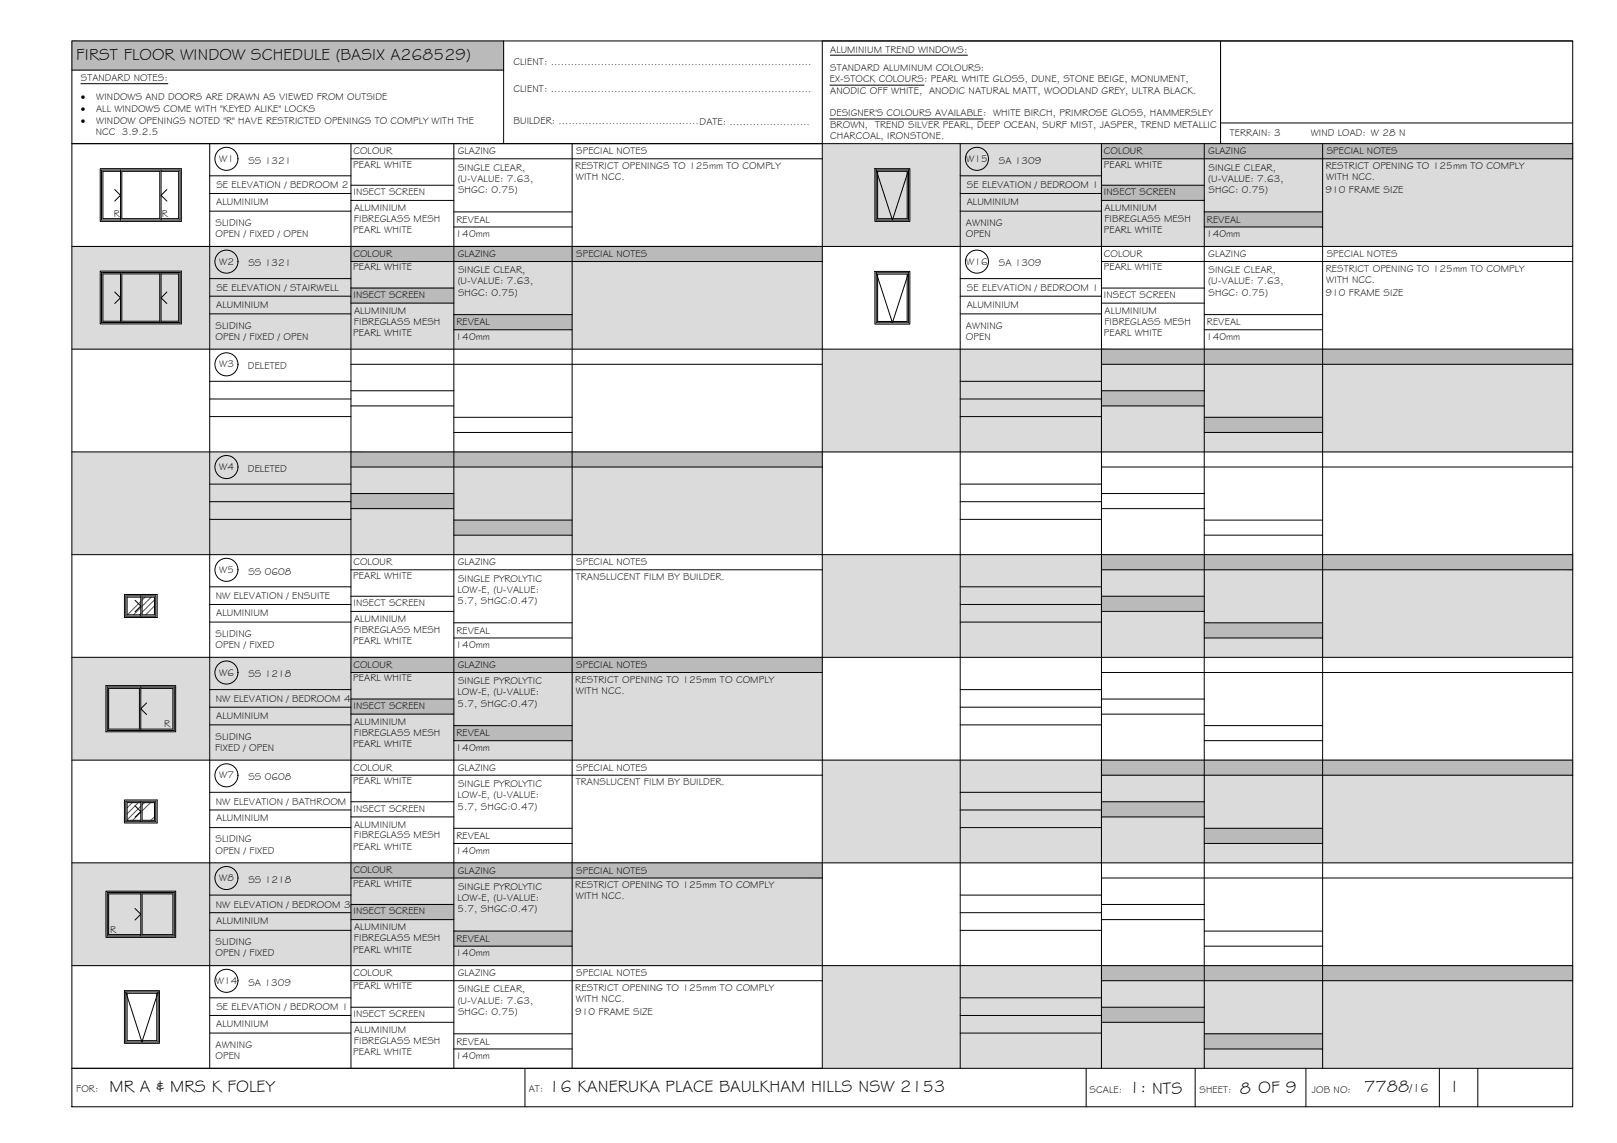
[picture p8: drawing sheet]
<svg xmlns="http://www.w3.org/2000/svg" width="420mm" height="297mm" viewBox="0 0 420 297" stroke-linecap="round" stroke-linejoin="round" font-family="sans-serif">
<!-- layer: WINDOW SCHEDULE HATCH -->
<g fill="#dbdbdb" stroke="#dbdbdb" stroke-width=".26">
<path d="M213.7 37.3l195 26.7v-26.7zM213.7 37.3l195 26.7h-195z"/>
<path d="M18.7 64l195 26.7v-26.7zM18.7 64l195 26.7h-195z"/>
<path d="M213.7 90.7l195 26.7v-26.7zM213.7 90.7l195 26.7h-195z"/>
<path d="M18.7 117.4l195 26.7v-26.7zM18.7 117.4l195 26.7h-195z"/>
<path d="M213.7 144.1l195 26.7v-26.7zM213.7 144.1l195 26.7h-195z"/>
<path d="M18.7 170.8l195 26.7v-26.7zM18.7 170.8l195 26.7h-195z"/>
<path d="M213.7 197.5l195 26.7v-26.7zM213.7 197.5l195 26.7h-195z"/>
<path d="M18.7 224.2l195 26.7v-26.7zM18.7 224.2l195 26.7h-195z"/>
<path d="M213.7 250.9l195 26.7v-26.7zM213.7 250.9l195 26.7h-195z"/>
</g>
<g fill="#bababa" stroke="#bababa" stroke-width=".26">
<path d="M18.7 10.6l112.2 7.6v-7.6zM18.7 10.6l112.2 7.6h-112.2z"/>
<path d="M286.2 37.3l122.5 4v-4zM286.2 37.3l122.5 4h-122.5z"/>
<path d="M286.2 48.1l26.7 4v-4zM286.2 48.1l26.7 4h-26.7z"/>
<path d="M312.9 55.1l30.8 3.9v-3.9zM312.9 55.1l30.8 3.9h-30.8z"/>
<path d="M91.2 64l122.5 4v-4zM91.2 64l122.5 4h-122.5z"/>
<path d="M91.2 74.9l26.7 3.9v-3.9zM91.2 74.9l26.7 3.9h-26.7z"/>
<path d="M117.9 81.8l30.8 3.9v-3.9zM117.9 81.8l30.8 3.9h-30.8z"/>
<path d="M286.2 90.7l122.5 4v-4zM286.2 90.7l122.5 4h-122.5z"/>
<path d="M286.2 101.6l26.7 3.9v-3.9zM286.2 101.6l26.7 3.9h-26.7z"/>
<path d="M312.9 108.5l30.8 3.9v-3.9zM312.9 108.5l30.8 3.9h-30.8z"/>
<path d="M91.2 117.4l122.5 4v-4zM91.2 117.4l122.5 4h-122.5z"/>
<path d="M91.2 128.3l26.7 3.9v-3.9zM91.2 128.3l26.7 3.9h-26.7z"/>
<path d="M117.9 135.2l30.8 3.9v-3.9zM117.9 135.2l30.8 3.9h-30.8z"/>
<path d="M286.2 144.1l122.5 4v-4zM286.2 144.1l122.5 4h-122.5z"/>
<path d="M286.2 155l26.7 3.9v-3.9zM286.2 155l26.7 3.9h-26.7z"/>
<path d="M312.9 161.9l30.8 3.9v-3.9zM312.9 161.9l30.8 3.9h-30.8z"/>
<path d="M91.2 170.8l122.5 4v-4zM91.2 170.8l122.5 4h-122.5z"/>
<path d="M91.2 181.6l26.7 4v-4zM91.2 181.6l26.7 4h-26.7z"/>
<path d="M117.9 188.6l30.8 3.9v-3.9zM117.9 188.6l30.8 3.9h-30.8z"/>
<path d="M286.2 197.5l122.5 4v-4zM286.2 197.5l122.5 4h-122.5z"/>
<path d="M286.2 208.4l26.7 3.9v-3.9zM286.2 208.4l26.7 3.9h-26.7z"/>
<path d="M312.9 215.3l30.8 3.9v-3.9zM312.9 215.3l30.8 3.9h-30.8z"/>
<path d="M91.2 224.2l122.5 4v-4zM91.2 224.2l122.5 4h-122.5z"/>
<path d="M91.2 235l26.7 4v-4zM91.2 235l26.7 4h-26.7z"/>
<path d="M117.9 242l30.8 3.9v-3.9zM117.9 242l30.8 3.9h-30.8z"/>
<path d="M286.2 250.9l122.5 4v-4zM286.2 250.9l122.5 4h-122.5z"/>
<path d="M286.2 261.8l26.7 3.9v-3.9zM286.2 261.8l26.7 3.9h-26.7z"/>
<path d="M312.9 268.7l30.8 3.9v-3.9zM312.9 268.7l30.8 3.9h-30.8z"/>
</g>
<!-- layer: BORDER -->
<g fill="none" stroke="#000" stroke-width=".26">
<path d="M18.7 10.6h390v277h-390zM18.7 18.2h112.2M130.9 10.6v26.7M317.1 10.6v26.7M408.7 10.6h-195v267M18.7 37.3h390M54.5 37.3v240.3M91.2 37.3v240.3M117.9 37.3v240.3M148.7 37.3v240.3M249.5 37.3v240.3M286.2 37.3v240.3"/>
<path d="M312.9 37.3v240.3M317.1 32h91.6M343.7 37.3v240.3M54.5 45.7h36.7M54.5 50.3h36.7M54.5 54.9h36.7M91.2 41.3h122.5M91.2 48.1h26.7M91.2 52.1h26.7M117.9 55.1h30.8M117.9 59h30.8M249.5 45.7h36.7"/>
<path d="M249.5 50.3h36.7M249.5 54.9h36.7M286.2 41.3h122.5M286.2 48.1h26.7M286.2 52.1h26.7M312.9 55.1h30.8M312.9 59h30.8M18.7 64h390M54.5 72.4h36.7M54.5 77h36.7M91.2 68h122.5M91.2 74.9h26.7"/>
<path d="M91.2 78.8h26.7M249.5 72.4h36.7M249.5 77h36.7M286.2 68h122.5M286.2 74.9h26.7M286.2 78.8h26.7M18.7 90.7h390M54.5 81.6h36.7M54.5 99.1h36.7M91.2 94.7h122.5M117.9 81.8h30.8M117.9 85.7h30.8"/>
<path d="M249.5 81.6h36.7M249.5 99.1h36.7M286.2 94.7h122.5M312.9 81.8h30.8M312.9 85.7h30.8M18.7 117.4h390M54.5 103.7h36.7M54.5 108.3h36.7M91.2 101.6h26.7M91.2 105.5h26.7M117.9 108.5h30.8M117.9 112.4h30.8"/>
<path d="M249.5 103.7h36.7M249.5 108.3h36.7M286.2 101.6h26.7M286.2 105.5h26.7M312.9 108.5h30.8M312.9 112.4h30.8M54.5 125.8h36.7M54.5 130.4h36.7M54.5 135h36.7M91.2 121.4h122.5M91.2 128.3h26.7M91.2 132.2h26.7"/>
<path d="M117.9 135.2h30.8M117.9 139.1h30.8M249.5 125.8h36.7M249.5 130.4h36.7M249.5 135h36.7M286.2 121.4h122.5M286.2 128.3h26.7M286.2 132.2h26.7M312.9 135.2h30.8M312.9 139.1h30.8M18.7 144.1h390M54.5 152.5h36.7"/>
<path d="M54.5 157.1h36.7M91.2 148.1h122.5M91.2 155h26.7M91.2 158.9h26.7M249.5 152.5h36.7M249.5 157.1h36.7M286.2 148.1h122.5M286.2 155h26.7M286.2 158.9h26.7M18.7 170.8h390M54.5 161.7h36.7M54.5 179.2h36.7"/>
<path d="M91.2 174.8h122.5M117.9 161.9h30.8M117.9 165.8h30.8M249.5 161.7h36.7M249.5 179.2h36.7M286.2 174.8h122.5M312.9 161.9h30.8M312.9 165.8h30.8M18.7 197.5h390M54.5 183.8h36.7M54.5 188.4h36.7M91.2 181.7h26.7"/>
<path d="M91.2 185.6h26.7M117.9 188.6h30.8M117.9 192.5h30.8M249.5 183.8h36.7M249.5 188.4h36.7M286.2 181.7h26.7M286.2 185.6h26.7M312.9 188.6h30.8M312.9 192.5h30.8M54.5 205.9h36.7M54.5 210.5h36.7M54.5 215.1h36.7"/>
<path d="M91.2 201.5h122.5M91.2 208.4h26.7M91.2 212.3h26.7M117.9 215.3h30.8M117.9 219.2h30.8M249.5 205.9h36.7M249.5 210.5h36.7M249.5 215.1h36.7M286.2 201.5h122.5M286.2 208.4h26.7M286.2 212.3h26.7M312.9 215.3h30.8"/>
<path d="M312.9 219.2h30.8M18.7 224.2h390M54.5 232.6h36.7M54.5 237.2h36.7M91.2 228.2h122.5M91.2 235h26.7M91.2 239h26.7M249.5 232.6h36.7M249.5 237.2h36.7M286.2 228.2h122.5M286.2 235h26.7M286.2 239h26.7"/>
<path d="M18.7 250.9h390M54.5 241.8h36.7M54.5 259.3h36.7M91.2 254.9h122.5M117.9 242h30.8M117.9 245.9h30.8M249.5 241.8h36.7M249.5 259.3h36.7M286.2 254.9h122.5M312.9 242h30.8M312.9 245.9h30.8M18.7 277.6h390"/>
<path d="M54.5 263.9h36.7M54.5 268.5h36.7M91.2 261.8h26.7M91.2 265.7h26.7M117.9 268.7h30.8M117.9 272.6h30.8M136.4 277.6v10M249.5 263.9h36.7M249.5 268.5h36.7M282.2 277.6v10M286.2 261.8h26.7M286.2 265.7h26.7"/>
<path d="M310.5 277.6v10M312.9 268.7h30.8M312.9 272.6h30.8M339.3 277.6v10M374 277.6v10M384 277.6v10"/>
</g>
<!-- layer: TEXT -->
<path d="M215.7 14.3h35.7M21 21.8h22.6M215.6 30.9h39.8M215.6 22.1h24.5" fill="none" stroke="#000" stroke-width=".26"/>
<!-- layer: WINDOWS -->
<g fill="none" stroke="#000" stroke-width=".26">
<path d="M26.4 44.2h20.4v13h-20.4zM29.8 49.2l1.5 1.6-1.5 1.5M31.3 44.5h-4.6v12.3h4.6M31.3 44.2v13M31.7 44.5h9.8v12.3h-9.8zM41.9 44.5h4.5v12.3h-4.5M41.9 44.2v13M43.4 49.2l-1.5 1.6 1.5 1.5M227.7 44.2l4.2 13 4.2-13M227.7 44.2h8.4M227.7 44.2v13h8.4v-13M228 44.5h7.7v12.3h-7.7z"/>
<path d="M26.4 70.8h20.4v13h-20.4zM29.8 75.9l1.5 1.5-1.5 1.5M31.3 71.2h-4.6v12.3h4.6M31.3 70.8v13M31.7 71.2h9.8v12.3h-9.8zM41.9 71.2h4.5v12.3h-4.5M41.9 70.8v13M43.4 75.9l-1.5 1.5 1.5 1.5M227.7 70.9l4.2 13 4.2-13M227.7 70.9v13h8.4v-13M227.7 70.9h8.4M228 71.2h7.7v12.3h-7.7z"/>
<path d="M32.7 154.8h7.8v5.3h-7.8zM35.1 156l1.5 1.5-1.5 1.5M36.6 155.2h-3.6v4.6h3.6M36.6 154.8v5.3M36.9 155.2h3.2v4.6h-3.2zM27.9 178.5h17.4v11.3h-17.4zM28.2 178.9h8v10.6h-8zM36.6 178.5v11.3M36.6 178.9h8.3v10.6h-8.3M38.1 182.7l-1.5 1.5 1.5 1.5M32.7 208.2h7.8v5.3h-7.8zM35.1 209.4l1.5 1.5-1.5 1.5"/>
<path d="M36.6 208.6h-3.6v4.6h3.6M36.6 208.2v5.3M36.9 208.6h3.2v4.6h-3.2zM27.9 231.9h17.4v11.3h-17.4zM35.1 236.1l1.5 1.5-1.5 1.5M36.6 231.9v11.3M36.6 232.3h-8.4v10.6h8.4M36.9 232.3h8v10.6h-8zM32.7 257.8l4.2 13 4.2-13M32.7 257.8v13h8.4v-13M32.7 257.8h8.4M33 258.1h7.7v12.3h-7.7z"/>
<circle cx="58.8" cy="41.3" r="3"/>
<circle cx="253.8" cy="41.3" r="3"/>
<circle cx="58.8" cy="68" r="3"/>
<circle cx="253.8" cy="68" r="3"/>
<circle cx="58.8" cy="94.7" r="3"/>
<circle cx="58.8" cy="121.4" r="3"/>
<circle cx="58.8" cy="148.1" r="3"/>
<circle cx="58.8" cy="174.8" r="3"/>
<circle cx="58.8" cy="201.5" r="3"/>
<circle cx="58.8" cy="228.2" r="3"/>
<circle cx="58.8" cy="254.9" r="3"/>
</g>
<!-- layer: NEWWORK -->
<path d="M26 43.8h21.1v13.7h-21.1zM227.3 43.8h9.1v13.7h-9.1zM26 70.5h21.1v13.7h-21.1zM227.3 70.5h9.1v13.7h-9.1zM32.3 154.5h8.5v6h-8.5zM27.5 178.2h18.1v12h-18.1zM32.3 207.9h8.5v6h-8.5zM27.5 231.6h18.1v12h-18.1zM32.3 257.4h9.1v13.7h-9.1z" fill="none" stroke="#000" stroke-width=".26"/>
<!-- layer: HATCH -->
<g fill="none" stroke="#545454" stroke-width=".26">
<path d="M36.6 156.3l-3.5 3.5M36.6 157.9l-1.9 1.9M36.6 159.5l-.4 .3M37.7 155.2l-.8 .8M39.3 155.2l-2.4 2.3M40.1 155.9l-3.2 3.2M40.1 157.5l-2.3 2.3M34.4 208.6l-1.4 1.3M35.9 208.6l-2.9 2.9M36.6 209.5l-3.6 3.6M36.6 211.1l-2.1 2.1M37.5 208.6l-.6 .6"/>
<path d="M39.1 208.6l-2.2 2.1M40.1 212.3l-.9 .9"/>
</g>
<g font-size="4.5">
<text x="28.5" y="283.7">MR A &amp; MRS K FOLEY</text>
<text x="142.6" y="283.7">16 KANERUKA PLACE BAULKHAM HILLS NSW 2153</text>
<text x="293.4" y="284">1: NTS</text>
<text x="322.2" y="284.2">8 OF 9</text>
<text x="354.5" y="283.8">7788</text>
<text x="377.4" y="283.8">I</text>
</g>
<text font-size="4.3" x="19.8" y="15.5">FIRST FLOOR WINDOW SCHEDULE (BASIX A268529)</text>
<text font-size="3.2" x="366.3" y="283.8">/16</text>
<g font-size="2.6">
<text x="133.4" y="16.9">CLIENT: ..............................................................................</text>
<text x="215.7" y="13.6">ALUMINIUM TREND WINDOWS:</text>
<text x="21" y="21.1">STANDARD NOTES:</text>
<text x="215.6" y="21.4">EX-STOCK COLOURS: PEARL WHITE GLOSS, DUNE, STONE BEIGE, MONUMENT,</text>
<text x="215.7" y="18.5">STANDARD ALUMINUM COLOURS:</text>
<text x="21" y="26.1">·</text>
<text x="21" y="29.1">·</text>
<text x="25" y="29.1">ALL WINDOWS COME WITH &quot;KEYED ALIKE&quot; LOCKS</text>
<text x="25" y="26.1">WINDOWS AND DOORS ARE DRAWN AS VIEWED FROM OUTSIDE</text>
<text x="133.4" y="24">CLIENT: ..............................................................................</text>
<text x="215.7" y="24.4">ANODIC OFF WHITE, ANODIC NATURAL MATT, WOODLAND GREY, ULTRA BLACK.</text>
<text x="21" y="32.1">·</text>
<text x="24.9" y="35.1">NCC 3.9.2.5</text>
<text x="25" y="32.1">WINDOW OPENINGS NOTED &quot;R&quot; HAVE RESTRICTED OPENINGS TO COMPLY WITH THE</text>
<text x="133.4" y="32.3">BUILDER: ..........................................DATE: ........................</text>
<text x="215.6" y="30.2">DESIGNER'S COLOURS AVAILABLE: WHITE BIRCH, PRIMROSE GLOSS, HAMMERSLEY</text>
<text x="215.7" y="33.2">BROWN, TREND SILVER PEARL, DEEP OCEAN, SURF MIST, JASPER, TREND METALLIC</text>
<text x="319.6" y="35.4">TERRAIN: 3</text>
<text x="340.6" y="35.4">WIND LOAD: W 28 N</text>
<text x="91.8" y="40.1">COLOUR</text>
<text x="119" y="40.1">GLAZING</text>
<text x="149.7" y="40.1">SPECIAL NOTES</text>
<text x="215.7" y="36.1">CHARCOAL, IRONSTONE.</text>
<text x="286.8" y="40.1">COLOUR</text>
<text x="314" y="40.1">GLAZING</text>
<text x="344.7" y="40.1">SPECIAL NOTES</text>
<text x="57" y="42.1">W1</text>
<text x="64.5" y="42.6">SS 1321</text>
<text x="91.8" y="43.5">PEARL WHITE</text>
<text x="118.9" y="47.2">(U-VALUE: 7.63,</text>
<text x="119" y="44.3">SINGLE CLEAR,</text>
<text x="149.5" y="43.9">RESTRICT OPENINGS TO 125mm TO COMPLY</text>
<text x="149.6" y="46.8">WITH NCC.</text>
<text x="251.1" y="42.1">W15</text>
<text x="259.5" y="42.6">SA 1309</text>
<text x="286.8" y="43.5">PEARL WHITE</text>
<text x="313.9" y="47.2">(U-VALUE: 7.63,</text>
<text x="314" y="44.3">SINGLE CLEAR,</text>
<text x="344.5" y="43.9">RESTRICT OPENING TO 125mm TO COMPLY</text>
<text x="344.6" y="46.8">WITH NCC.</text>
<text x="56.2" y="53.2">ALUMINIUM</text>
<text x="56.2" y="49">SE ELEVATION / BEDROOM 2</text>
<text x="91.8" y="50.7">INSECT SCREEN</text>
<text x="119" y="50.2">SHGC: 0.75)</text>
<text x="251.2" y="49">SE ELEVATION / BEDROOM 1</text>
<text x="251.2" y="53.2">ALUMINIUM</text>
<text x="286.9" y="50.7">INSECT SCREEN</text>
<text x="314" y="50.2">SHGC: 0.75)</text>
<text x="344.4" y="50.2">910 FRAME SIZE</text>
<text x="29.6" y="56.3">R</text>
<text x="42" y="56.3">R</text>
<text x="56" y="58.7">SLIDING</text>
<text x="92" y="57.7">FIBREGLASS MESH</text>
<text x="92" y="54.9">ALUMINIUM</text>
<text x="118.6" y="57.9">REVEAL</text>
<text x="251" y="58.8">AWNING</text>
<text x="287" y="57.7">FIBREGLASS MESH</text>
<text x="287" y="54.9">ALUMINIUM</text>
<text x="313.6" y="57.9">REVEAL</text>
<text x="56" y="61.6">OPEN / FIXED / OPEN</text>
<text x="91.8" y="60.7">PEARL WHITE</text>
<text x="118.4" y="61.7">140mm</text>
<text x="251" y="61.7">OPEN</text>
<text x="286.8" y="60.7">PEARL WHITE</text>
<text x="313.4" y="61.7">140mm</text>
<text x="57" y="68.8">W2</text>
<text x="64.5" y="69.3">SS 1321</text>
<text x="91.8" y="70.2">PEARL WHITE</text>
<text x="91.8" y="66.8">COLOUR</text>
<text x="119" y="66.9">GLAZING</text>
<text x="119" y="71">SINGLE CLEAR,</text>
<text x="149.7" y="66.9">SPECIAL NOTES</text>
<text x="251.1" y="68.8">W16</text>
<text x="259.5" y="69.3">SA 1309</text>
<text x="286.8" y="70.2">PEARL WHITE</text>
<text x="286.8" y="66.8">COLOUR</text>
<text x="314" y="66.9">GLAZING</text>
<text x="314" y="71">SINGLE CLEAR,</text>
<text x="344.5" y="70.6">RESTRICT OPENING TO 125mm TO COMPLY</text>
<text x="344.7" y="66.9">SPECIAL NOTES</text>
<text x="56.2" y="75.7">SE ELEVATION / STAIRWELL</text>
<text x="91.8" y="77.4">INSECT SCREEN</text>
<text x="118.9" y="73.9">(U-VALUE: 7.63,</text>
<text x="119" y="76.9">SHGC: 0.75)</text>
<text x="251.2" y="75.7">SE ELEVATION / BEDROOM 1</text>
<text x="286.9" y="77.4">INSECT SCREEN</text>
<text x="313.9" y="73.9">(U-VALUE: 7.63,</text>
<text x="314" y="76.9">SHGC: 0.75)</text>
<text x="344.4" y="76.9">910 FRAME SIZE</text>
<text x="344.6" y="73.5">WITH NCC.</text>
<text x="56.2" y="79.9">ALUMINIUM</text>
<text x="92" y="81.6">ALUMINIUM</text>
<text x="251.2" y="79.9">ALUMINIUM</text>
<text x="287" y="81.6">ALUMINIUM</text>
<text x="56" y="88.3">OPEN / FIXED / OPEN</text>
<text x="56" y="85.4">SLIDING</text>
<text x="91.8" y="87.4">PEARL WHITE</text>
<text x="92" y="84.4">FIBREGLASS MESH</text>
<text x="118.4" y="88.3">140mm</text>
<text x="118.6" y="84.6">REVEAL</text>
<text x="251" y="88.4">OPEN</text>
<text x="251" y="85.5">AWNING</text>
<text x="286.8" y="87.4">PEARL WHITE</text>
<text x="287" y="84.4">FIBREGLASS MESH</text>
<text x="313.4" y="88.3">140mm</text>
<text x="313.6" y="84.6">REVEAL</text>
<text x="57" y="95.5">W3</text>
<text x="64.4" y="95.9">DELETED</text>
<text x="57" y="122.2">W4</text>
<text x="64.4" y="122.6">DELETED</text>
<text x="57" y="148.9">W5</text>
<text x="64.5" y="149.4">SS 0608</text>
<text x="91.8" y="146.9">COLOUR</text>
<text x="119" y="147">GLAZING</text>
<text x="149.7" y="147">SPECIAL NOTES</text>
<text x="56.1" y="155.8">NW ELEVATION / ENSUITE</text>
<text x="91.8" y="150.3">PEARL WHITE</text>
<text x="118.9" y="154">LOW-E, (U-VALUE:</text>
<text x="119" y="151.1">SINGLE PYROLYTIC</text>
<text x="149.6" y="150.7">TRANSLUCENT FILM BY BUILDER.</text>
<text x="56.2" y="160">ALUMINIUM</text>
<text x="91.8" y="157.5">INSECT SCREEN</text>
<text x="92" y="161.7">ALUMINIUM</text>
<text x="118.9" y="157">5.7, SHGC:0.47)</text>
<text x="56" y="165.5">SLIDING</text>
<text x="91.8" y="167.5">PEARL WHITE</text>
<text x="92" y="164.5">FIBREGLASS MESH</text>
<text x="118.6" y="164.7">REVEAL</text>
<text x="56" y="168.4">OPEN / FIXED</text>
<text x="91.8" y="173.6">COLOUR</text>
<text x="118.4" y="168.4">140mm</text>
<text x="119" y="173.6">GLAZING</text>
<text x="149.7" y="173.7">SPECIAL NOTES</text>
<text x="57" y="175.6">W6</text>
<text x="64.5" y="176.1">SS 1218</text>
<text x="91.8" y="177">PEARL WHITE</text>
<text x="119" y="177.8">SINGLE PYROLYTIC</text>
<text x="149.5" y="177.4">RESTRICT OPENING TO 125mm TO COMPLY</text>
<text x="56.1" y="182.5">NW ELEVATION / BEDROOM 4</text>
<text x="91.8" y="184.2">INSECT SCREEN</text>
<text x="118.9" y="180.7">LOW-E, (U-VALUE:</text>
<text x="118.9" y="183.7">5.7, SHGC:0.47)</text>
<text x="149.6" y="180.3">WITH NCC.</text>
<text x="42.7" y="188.9">R</text>
<text x="56.2" y="186.7">ALUMINIUM</text>
<text x="92" y="191.2">FIBREGLASS MESH</text>
<text x="92" y="188.4">ALUMINIUM</text>
<text x="118.6" y="191.4">REVEAL</text>
<text x="55.9" y="195.1">FIXED / OPEN</text>
<text x="56" y="192.2">SLIDING</text>
<text x="91.8" y="194.2">PEARL WHITE</text>
<text x="118.4" y="195.1">140mm</text>
<text x="57" y="202.3">W7</text>
<text x="64.5" y="202.7">SS 0608</text>
<text x="91.8" y="203.7">PEARL WHITE</text>
<text x="91.8" y="200.3">COLOUR</text>
<text x="119" y="200.4">GLAZING</text>
<text x="149.7" y="200.4">SPECIAL NOTES</text>
<text x="56.1" y="209.2">NW ELEVATION / BATHROOM</text>
<text x="118.9" y="207.4">LOW-E, (U-VALUE:</text>
<text x="119" y="204.5">SINGLE PYROLYTIC</text>
<text x="149.6" y="204.1">TRANSLUCENT FILM BY BUILDER.</text>
<text x="56.2" y="213.4">ALUMINIUM</text>
<text x="91.8" y="210.9">INSECT SCREEN</text>
<text x="92" y="215.1">ALUMINIUM</text>
<text x="118.9" y="210.4">5.7, SHGC:0.47)</text>
<text x="56" y="221.8">OPEN / FIXED</text>
<text x="56" y="218.9">SLIDING</text>
<text x="91.8" y="220.9">PEARL WHITE</text>
<text x="92" y="217.9">FIBREGLASS MESH</text>
<text x="118.4" y="221.8">140mm</text>
<text x="118.6" y="218.1">REVEAL</text>
<text x="91.8" y="227">COLOUR</text>
<text x="119" y="227">GLAZING</text>
<text x="149.7" y="227.1">SPECIAL NOTES</text>
<text x="57" y="229">W8</text>
<text x="64.5" y="229.5">SS 1218</text>
<text x="91.8" y="230.4">PEARL WHITE</text>
<text x="119" y="231.2">SINGLE PYROLYTIC</text>
<text x="149.5" y="230.8">RESTRICT OPENING TO 125mm TO COMPLY</text>
<text x="149.6" y="233.7">WITH NCC.</text>
<text x="56.1" y="235.9">NW ELEVATION / BEDROOM 3</text>
<text x="91.8" y="237.6">INSECT SCREEN</text>
<text x="118.9" y="234.1">LOW-E, (U-VALUE:</text>
<text x="118.9" y="237.1">5.7, SHGC:0.47)</text>
<text x="28.6" y="242.4">R</text>
<text x="56" y="245.6">SLIDING</text>
<text x="56.2" y="240.1">ALUMINIUM</text>
<text x="92" y="244.6">FIBREGLASS MESH</text>
<text x="92" y="241.8">ALUMINIUM</text>
<text x="118.6" y="244.8">REVEAL</text>
<text x="56" y="248.5">OPEN / FIXED</text>
<text x="91.8" y="247.6">PEARL WHITE</text>
<text x="118.4" y="248.6">140mm</text>
<text x="56.1" y="255.7">W14</text>
<text x="64.5" y="256.2">SA 1309</text>
<text x="91.8" y="257.1">PEARL WHITE</text>
<text x="91.8" y="253.7">COLOUR</text>
<text x="119" y="253.8">GLAZING</text>
<text x="119" y="257.9">SINGLE CLEAR,</text>
<text x="149.5" y="257.5">RESTRICT OPENING TO 125mm TO COMPLY</text>
<text x="149.7" y="253.8">SPECIAL NOTES</text>
<text x="56.2" y="262.6">SE ELEVATION / BEDROOM 1</text>
<text x="118.9" y="260.8">(U-VALUE: 7.63,</text>
<text x="119" y="263.8">SHGC: 0.75)</text>
<text x="149.4" y="263.8">910 FRAME SIZE</text>
<text x="149.6" y="260.4">WITH NCC.</text>
<text x="56.2" y="266.8">ALUMINIUM</text>
<text x="91.8" y="264.3">INSECT SCREEN</text>
<text x="92" y="268.5">ALUMINIUM</text>
<text x="56" y="275.3">OPEN</text>
<text x="56" y="272.4">AWNING</text>
<text x="91.8" y="274.3">PEARL WHITE</text>
<text x="92" y="271.3">FIBREGLASS MESH</text>
<text x="118.4" y="275.2">140mm</text>
<text x="118.6" y="271.5">REVEAL</text>
<text x="19.8" y="283.8">FOR:</text>
<text x="137.4" y="283.7">AT:</text>
<text x="283.1" y="284">SCALE:</text>
<text x="311.7" y="284">SHEET:</text>
<text x="340.9" y="284">JOB NO:</text>
</g>
</svg>
